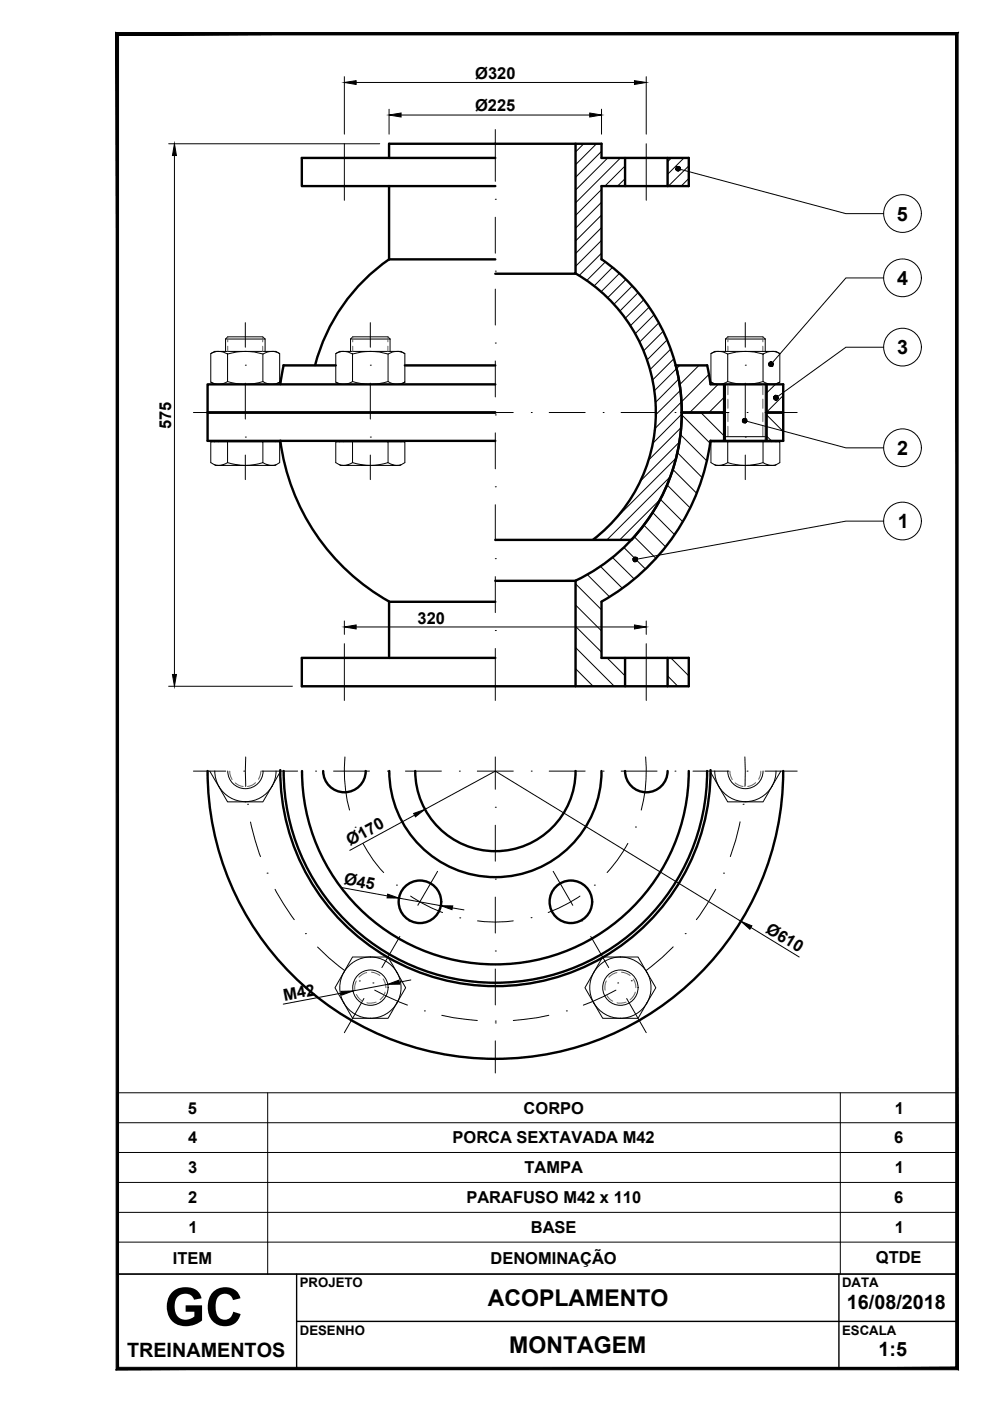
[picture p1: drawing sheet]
<svg xmlns="http://www.w3.org/2000/svg" width="210mm" height="297mm" viewBox="0 0 210 297" stroke-linecap="round" stroke-linejoin="round" font-family="sans-serif">
<!-- layer: Hachura -->
<g fill="none" stroke="#000" stroke-width=".21">
<path d="M123.8 30.5l-1.8 1.7M126.5 30.5l-4.5 4.4M127.5 32.1l-5.5 5.5M128.8 33.5l-6.8 6.8M131.6 33.5l-9.6 9.5M132.5 35.2l-4.2 4.3M132.5 37.9l-1.6 1.6M142.4 33.5l-.9 .8M145 33.5l-3.5 3.5M146 35.2l-4.3 4.3M146 37.8l-1.6 1.7M127.5 40.2l-5.5 5.5"/>
<path d="M127.5 42.9l-5.5 5.5M127.5 45.6l-5.5 5.5M127.5 48.3l-5.5 5.5M127.5 51l-5.5 5.5M127.5 53.7l-4.7 4.8M128.3 55.6l-3.9 3.9M129.8 56.7l-3.9 4M131.3 58l-3.9 3.9M132.7 59.3l-3.9 3.9M134 60.7l-3.9 3.9M135.3 62.1l-3.9 3.9M136.5 63.6l-4 3.9"/>
<path d="M137.6 65.2l-4 3.9M138.7 66.8l-4.1 4M139.6 68.5l-4 4.1M140.6 70.3l-4.2 4.1M141.4 72.1l-4.3 4.3M142.2 74l-4.4 4.4M142.9 76.1l-4.6 4.5M144.1 77.5l-5.4 5.4M148.2 77.5l-4.1 4.1M150.3 79.4l-11.4 11.4M142.6 99.5l5.1 5.1M143.3 97.2l-12.6 12.6"/>
<path d="M143.6 96l5.3 5.3M143.9 80.4l-4.9 4.9M144 93.7l-8.3 8.3M144.3 82.8l-5.3 5.2M144.3 92.1l5.6 5.6M144.4 90.7l-6.9 6.9M144.5 87.9l6.1 6.1M144.5 87.8l-6.1 6.2M148.6 87.5l4.9 4.9M152.3 81.5l-6.1 6M153.1 87.5l.4 .4M153.5 84.2l-3.2 3.3"/>
<path d="M162.5 92.5l1.1 1M162.5 88l3.6 3.5M164.4 81.5l-1.9 1.8M166.1 83.9l-3.6 3.5M127.3 113.2l-1.3 1.3M129.9 118.2l4.6 4.6M132.3 116.1l4.6 4.6M134.5 113.8l4.6 4.6M136.5 111.3l4.6 4.7M138.4 108.7l4.6 4.7M141.4 102.8l4.9 4.9M142.1 101l-13.4 13.5"/>
<path d="M144.8 110.6l-4.8-4.8-8.6 8.7M122 137.3l8.2 8.2M122 132.8l5.5 5.5M122 128.3l5.5 5.5M122 123.8l5.5 5.5M124.5 121.8l4.8 4.8M127.3 120.1l4.7 4.7M128.7 139.5l3.8 3.8M142.2 139.5l3.8 3.8M122 141.8l3.8 3.7M141.5 143.3l2.2 2.2"/>
</g>
<!-- layer: Contorno -->
<g fill="none" stroke="#000" stroke-width=".51">
<path d="M82.5 33.5v-3h45v3h18.5v6h-18.5v15.5a39.5 39.5 0 0 1 6.4 59.5M82.5 39.5v15.5h22.5M105 33.5h-41v6h41M122 30.5v27.5h-17M132.5 33.5v6M141.5 33.5v6M82.5 55a39.5 39.5 0 0 0-15.7 22.4M122 58a34 34 0 0 1 3.7 56.5M60.1 77.5h11.1M60.1 77.4l-.7 4M85.8 77.5h19.2M143.2 77.5h6.7"/>
<path d="M143.3 77.4a39.5 39.5 0 0 1-21.3 45.7M149.9 77.4l.7 4M44 87.5h61M44 87.5v6h61M59.4 93.4a46 46 0 0 0 23.1 34.2M105 81.5h-61v6M144.5 87.5h9M150.7 81.5h15.4v12l-15.5-.1a46 46 0 0 1-23.1 34.2M153.5 81.5v12M162.5 87.5h3.6M162.5 81.5v12M105 114.5h28.8"/>
<path d="M105 123.1h17M105 127.6h-22.5v11.9M122 123.1v22.4M127.5 127.6v11.9h18.5v6h-82v-6h41M132.5 139.5v6M141.5 139.5v6M44 163.5a61 61 0 0 0 61 61 61 61 0 0 0 61.1-61M59.4 163.3a45.6 45.6 0 0 0 45.6 45.8 45.6 45.6 0 0 0 45.6-45.8M60.1 163.5a44.9 44.9 0 0 0 44.9 44.9 44.9 44.9 0 0 0 44.9-44.9M64 163.5a41 41 0 0 0 41 41 41 41 0 0 0 41-41M68.5 163.5a4.5 4.5 0 0 0 4.5 4.5 4.5 4.5 0 0 0 4.5-4.5M82.5 163.5a22.5 22.5 0 0 0 22.5 22.5 22.5 22.5 0 0 0 22.5-22.5"/>
<path d="M88 163.5a17 17 0 0 0 17 17 17 17 0 0 0 17-17M132.5 163.5a4.5 4.5 0 0 0 4.5 4.5 4.5 4.5 0 0 0 4.5-4.5"/>
<circle cx="89" cy="191.2" r="4.5"/>
<circle cx="121" cy="191.2" r="4.5"/>
</g>
<!-- layer: Linha de Centro -->
<g fill="none" stroke="#000" stroke-width=".21">
<path d="M73 30.5v12M105 27.5v10.9M137 30.5v12M105 42.2h.1M105 57.5h.1M105 46.1v7.6M52 77.4h.1M52 68.4v5.2M78.5 77.4h.1M78.5 68.4v5.2M105 72.7h.1M105 61.3v7.6"/>
<path d="M105 76.5v7.7M158 77.4h.1M158 68.4v5.2M41 87.5h6.9M51.7 87.5h.1M52 92.7h.1M52 81.2v7.7M52 96.5v5.2M55.5 87.5h7.6M66.9 87.5h.1M70.7 87.5h7.6M78.5 92.7h.1"/>
<path d="M78.5 81.2v7.7M78.5 96.5v5.2M82.2 87.5h.1M86 87.5h7.6M97.4 87.5h.1M101.2 87.5h7.6M105 88h.1M105 91.8v7.6M112.6 87.5h.1M116.4 87.5h7.7M127.9 87.5h.1M131.7 87.5h7.6"/>
<path d="M143.1 87.5h.1M146.9 87.5h7.6M158 92.7h.1M158 81.2v7.7M158 96.5v5.2M158.4 87.5h.1M162.2 87.5h6.8M105 103.2h.1M105 118.4h.1M105 107v7.6M73 136.5v12M105 133.7h.1"/>
<path d="M105 122.3v7.6M105 137.5v11M137 136.5v12M41 163.5h6.9M51.7 163.5h.1M52.1 160.5v6.3M52.5 170.5h.1M53.1 174.3l1 3.8 1.1 3.5M55.5 163.5h7.6M66.9 163.5h.1M70.7 163.5h7.6M73.1 160.5a32.1 32.1 0 0 0 1 11.2"/>
<path d="M75.3 175.4h.1M76.9 178.8a26.5 26.5 0 0 0 4.5 6.2M82.2 163.5h.1M86 163.5h7.6M97.4 163.5h.1M101.2 163.5h7.6M105 171.2h.1M105 160.5v6.8M105 175v7.6M112.6 163.5h.1M116.4 163.5h7.7M127.9 163.5h.1"/>
<path d="M131.7 163.5h7.6M133.1 178.8a30.3 30.3 0 0 1-4.4 6.2M134.7 175.3h.1M136.9 160.5a33.2 33.2 0 0 1-.9 11.2M143.1 163.5h.1M146.9 163.5h7.6M156.9 174.2a46 46 0 0 1-2.1 7.4M157.6 170.5h.1M157.9 160.5v6.2M158.4 163.5h.1M162.2 163.5h6.8M56.6 185.1h.1"/>
<path d="M58.3 188.6l1.8 3.1 2.3 3.3M64.8 198h.1M84.1 187.7h.1M84.8 198.5l-3.8 6.6M86.7 195.2h.1M87.1 190a31.1 31.1 0 0 0 6.7 3.5M92.8 184.7l-4.2 7.2M97.5 194.6h.1M101.2 195.2a28.4 28.4 0 0 0 7.6 0M105 186.4h.1M105 190.2v7.6M112.6 194.6h.1"/>
<path d="M117.3 184.7l4.1 7.2M123 190a31.9 31.9 0 0 1-6.8 3.5M123.3 195.2h.1M125.3 198.5l3.8 6.6M126 187.7h.1M145.3 198h.1M151.8 188.6l-1.9 3.1-2.3 3.3M153.4 185.1h.1M67.3 200.8a42.1 42.1 0 0 0 5.8 5M76.2 208h.1M77.2 211.7l-4.2 7.2M79.1 208.4h.1"/>
<path d="M79.4 209.9l2.6 1.3 4.4 1.9M90 214.3h.1M93.7 215.3l2.4 .5 5.1 .6M105 216.5h.1M105 201.6h.1M105 216.9h.1M105 205.4v7.7M116.4 215.3l-2.5 .5-5.1 .6M120.1 214.3h.1M130.6 209.9l-2.6 1.3-4.3 1.9M131 208.4h.1M132.9 211.7l4.1 7.2"/>
<path d="M133.8 207.9h.1M142.7 200.7a45.1 45.1 0 0 1-5.7 5.1M105 220.7v6.8"/>
</g>
<!-- layer: Contorno -->
<g fill="none" stroke="#000" stroke-width=".21">
<path d="M44.7 75l.8-.5h6.5l-1.9 .1-1.9 .5a3.4 3.4 0 0 0-3.5-.1v6a3.3 3.3 0 0 0 3.5-.1v-5.8M47.8 71.9l.5-.5h7.4l.5 .5M47.8 71.9h8.4M47.8 71.9v2.6M55.7 75.1a3.4 3.4 0 0 1 3.6-.1v6a3.3 3.3 0 0 1-3.6-.1zM56.2 71.9v2.6M59.3 75l-.8-.5h-6.5l1.9 .1 1.8 .5M71.2 75l.8-.5h6.5l-1.9 .1-1.9 .5a3.4 3.4 0 0 0-3.5-.1v6a3.3 3.3 0 0 0 3.5-.1v-5.8M74.3 71.9l.5-.5h7.4l.5 .5M74.3 71.9h8.4M74.3 71.9v2.6M82.3 75.1a3.4 3.4 0 0 1 3.5-.1v6a3.3 3.3 0 0 1-3.5-.1z"/>
<path d="M82.7 71.9v2.6M85.8 75l-.8-.5h-6.5l1.9 .1 1.9 .5M150.7 75a3.4 3.4 0 0 1 3.6 .1v5.8a3.3 3.3 0 0 1-3.6 .1zM150.7 75l.8-.5h6.5l-1.9 .1-1.8 .5M153.8 71.9l.5-.5h7.4l.5 .5M153.8 71.9h8.4M153.8 71.9v2.6M162.2 71.9v2.6M165.3 75l-.8-.5h-6.5l1.9 .1 1.9 .5a3.4 3.4 0 0 1 3.5-.1v6a3.3 3.3 0 0 1-3.5-.1v-5.8M44.7 81l.8 .5M45.5 93.5v.2M46.4 98.7l.9-.2 .9-.4 1.9 .4 1.9 .2z"/>
<path d="M48.2 93.7h7.5v4.4l-1.8 .4-1.9 .2M48.2 93.7h-3.5v4.4l1 .6h.7l-.9-.2M48.2 80.9a12.1 12.1 0 0 0 7.5 0M48.2 93.7v4.4M55.7 98.1l1 .4 .9 .2h-5.6M55.7 93.7h3.6v4.4l-1 .6h-.7l1-.2M58.5 93.5v.2M59.3 81l-.8 .5M71.2 81l.8 .5M72 93.5v.2M72.9 98.7l.9-.2 .9-.4 1.9 .4 1.9 .2zM74.7 93.7h7.6v4.4l-1.9 .4-1.9 .2"/>
<path d="M74.7 93.7h-3.5v4.4l1 .6h.7l-.9-.2M74.7 80.9a12.3 12.3 0 0 0 7.6 0M74.7 93.7v4.4M82.3 98.1l.9 .4 .9 .2h-5.6M82.3 93.7h3.5v4.4l-1 .6h-.7l1-.2M85 93.5v.2M85.8 81l-.8 .5M150.7 81l.8 .5h13l.8-.5M151.5 93.7v-.2h13v.2M153.8 81.5v12M153.8 92.6h8.4M154.3 98.1l-.9 .4-1 .2h5.6"/>
<path d="M154.3 93.7h-3.6v4.4l1.1 .6h.6l-.9-.2M154.3 80.9a12.1 12.1 0 0 0 7.5 0M158 98.7l1.9-.2 1.9-.4 .9 .4 .9 .2zM161.8 93.7h-7.5v4.4l1.8 .4 1.9 .2M161.8 93.7h3.5v4.4l-1 .6h-.7l1-.2M161.8 93.7v4.4M162.2 81.5v12M44.5 163.5l3.7 6.5h7.5l3.7-6.3M45.5 163.5a6.5 6.5 0 0 0 6.5 6.5 6.5 6.5 0 0 0 6.5-6.5M48.3 163.5a3.7 3.7 0 0 0 3.7 3.7 3.7 3.7 0 0 0 3.8-3.7M151.5 163.5a6.5 6.5 0 0 0 6.5 6.5 6.5 6.5 0 0 0 6.5-6.5M154.3 163.5a3.7 3.7 0 0 0 3.7 3.7 3.7 3.7 0 0 0 3.8-3.7"/>
<path d="M165.6 163.5l-3.8 6.5h-7.5l-3.6-6.3M72.9 206.2l-1.9 3.2 1.9 3.2M72.9 206.2a6.5 6.5 0 0 0 0 6.5M72.9 206.2a6.5 6.5 0 0 1 9.8-1.8 6.5 6.5 0 0 1 0 10 6.5 6.5 0 0 1-9.8-1.7M82 202.9h-7.3l-1.8 3.3M82.4 203.1l3.6 6.3-3.7 6.5h-7.6l-1.8-3.3M125.9 206.2l-1.9 3.2 1.9 3.2M125.9 206.2a6.5 6.5 0 0 1 9.8-1.8 6.5 6.5 0 0 1 0 10 6.5 6.5 0 0 1-9.8-1.7M125.9 206.2a6.5 6.5 0 0 0 0 6.5M127.7 203.1l-1.8 3.1M128 202.9h7.3l3.8 6.5-3.8 6.5h-7.5l-1.9-3.3"/>
<circle cx="78.5" cy="209.4" r="3.7"/>
<circle cx="131.5" cy="209.4" r="3.7"/>
</g>
<g fill="none" stroke="#636466" stroke-width=".21">
<path d="M48.3 71.4v1.1M48.3 73.4v1.1M55.7 71.4v1.1M55.7 73.4v1.1M74.8 71.4v1.1M74.8 73.4v1.1M82.2 71.4v1.1M82.2 73.4v1.1M154.3 71.4v1.1M154.3 73.4v1.1M161.7 71.4v1.1M161.7 73.4v1.1"/>
<path d="M154.3 81.5v2.2M154.3 84.6v2M154.3 87.5v1.9M154.3 90.4v2.2M161.7 81.5v2.2M161.7 84.6v2M161.7 87.5v1.9M161.7 90.4v2.2M48.7 163.5l.1 .6 .4 1.2M49.9 166l.6 .5 1 .3M54.2 165.9a2.66 2.66 0 0 1-1.7 .9M55.3 163.5l-.5 1.7"/>
<path d="M154.8 163.5v.6l.5 1.2M155.9 166l.7 .5 1 .3M160.2 165.9l-.7 .6-1 .3M161.3 163.5v.6l-.4 1.1M75.6 208a2.88 2.88 0 0 0-.3 1.9M75.6 210.9l.8 1 .5 .4M77.8 206.2a2.95 2.95 0 0 0-1.7 1M78.8 206.1l1.1 .3 .6 .4M79.7 212.5l-1 .2-.9-.1M81.2 207.6l.6 1.2v.6M81.6 210.4a2.62 2.62 0 0 1-1 1.6M128.6 208l-.3 1.1v.8"/>
<path d="M128.6 210.9a2.57 2.57 0 0 0 1.3 1.4M130.8 206.2a2.88 2.88 0 0 0-1.7 1M131.8 206.1l1.1 .3 .7 .4M132.7 212.5l-1 .2-.9-.1M134.3 207.6l.3 .6 .2 1.2M134.7 210.4a2.97 2.97 0 0 1-1.1 1.6"/>
</g>
<!-- layer: cotas -->
<g fill="none" stroke="#000" stroke-width=".21">
<path d="M73 16.3v12.1M75.5 17.5h59M137 16.3v12.1M35.8 30.5h44.7M37 33v110M82.5 23.2v5.2M85 24.4h40M127.5 23.2v5.2M143.7 35.8l35.7 9.5h8M187.4 58.9h-8l-15.9 18.3M187.4 73.6h-8l-14.9 10.7M157.9 89.2l21.5 5.8h8"/>
<path d="M187.4 110.5h-8l-44.7 8.1M73 131.7v2.8M75.5 132.9h59M137 131.7v2.8M35.8 145.5h26.2M87.9 172.8l-13.7 7.5M90.1 171.6l14.9-8.1 52.1 31.8M72.2 188.1l9.9 1.8M84.6 190.4l8.9 1.6M95.9 192.5l2.5 .4M159.2 196.6l10.2 6.3M72.4 210.6l-12.3 2.3"/>
<path d="M82.2 208.7l-7.4 1.4M87.1 207.8l-2.4 .4M24.9 231.7h178v38.4h-178zM24.9 238h178M56.8 231.7v38.4M178.2 231.7v38.4M24.9 257h178M24.9 250.7h178M24.9 244.3h178M24.9 263.4h178"/>
<circle cx="191.4" cy="45.3" r="4"/>
<circle cx="191.4" cy="58.9" r="4"/>
<circle cx="191.4" cy="73.6" r="4"/>
<circle cx="191.4" cy="94.9" r="4"/>
<circle cx="191.4" cy="110.5" r="4"/>
</g>
<g fill="#000" stroke="#000" stroke-width=".21">
<path d="M73 17.5l2.5-.4v.8zM134.5 17.1l2.5 .4-2.5 .4zM37 30.5l.4 2.5h-.8zM82.5 24.4l2.5-.4v.8zM125 24l2.5 .4-2.5 .4zM73 132.9l2.5-.4v.9zM134.5 132.5l2.5 .4-2.5 .5zM36.6 143h.8l-.4 2.5zM87.7 172.5l2.4-.9-2 1.6zM82.2 189.6l2.4 .8h-2.5zM93.5 192l2.5 .1-.2 .8zM157.1 195.3l2.3 1-.4 .7z"/>
<path d="M72.3 210.2l2.5-.1-2.3 .9zM82.2 208.7l2.4-.9 .1 .9z"/>
<path d="M143.3 35.6v.3l.4-.1zM143.3 35.9l.4-.1-.3 .3zM143.7 35.8l-.3 .3 .2 .1z"/>
<path d="M143.7 35.8l-.1 .4h.3zM143.7 35.8l.4 .3-.2 .1zM143.7 35.8l.4 .3 .2-.2z"/>
<path d="M143.6 35.3l.1 .5 .2-.5zM143.4 35.4l.2-.1 .1 .5zM143.4 35.4l-.1 .2 .4 .2z"/>
<path d="M143.7 35.8l.6 .1v-.3zM143.7 35.8l.4-.4 .2 .2zM143.9 35.3l-.2 .5 .4-.4z"/>
<path d="M163.1 76.9l-.1 .2 .5 .1zM163 77.1l.5 .1-.5 .2zM163 77.4l.1 .2 .4-.4z"/>
<path d="M163.5 77.2l-.4 .4 .3 .1zM163.5 77.2l.1 .5h-.2zM163.5 77.2l.1 .5 .3-.1z"/>
<path d="M163.6 76.7l-.1 .5 .3-.4zM163.3 76.8l.3-.1-.1 .5zM163.1 76.9l.4 .3-.2-.4z"/>
<path d="M163.5 77.2l.4 .4v-.3zM163.5 77.2l.4-.2v.3zM163.8 76.8l-.3 .4 .4-.2z"/>
<path d="M157.4 89.1v.2l.5-.1zM157.4 89.3l.5-.1-.3 .3zM157.9 89.2l-.3 .3 .2 .2z"/>
<path d="M157.9 89.2l-.1 .5h.2zM157.9 89.2l.3 .3-.2 .2zM157.9 89.2l.3 .3 .2-.2z"/>
<path d="M157.8 88.7l.1 .5 .1-.5zM157.6 88.9l.2-.2 .1 .5zM157.6 88.9l-.2 .2 .5 .1z"/>
<path d="M157.9 89.2l.5 .1v-.2zM158.2 88.9l.2 .2-.5 .1zM158 88.7l-.1 .5 .3-.3z"/>
<path d="M164.1 84.6l.2 .2 .2-.5zM164.5 84.3l.1 .5h-.3zM164.5 84.3l.1 .5h.2z"/>
<path d="M164.2 83.9l-.1 .2 .4 .2zM164.1 84.1l.4 .2-.5 .1zM164 84.4l.1 .2 .4-.3z"/>
<path d="M164.5 84.3l.3 .5 .2-.3zM164.5 84.3h.5v.2zM164.5 84.3h.5l-.1-.3z"/>
<path d="M164.7 83.9l-.2 .4 .4-.3zM164.5 83.8l.2 .1-.2 .4zM164.2 83.9l.3 .4v-.5z"/>
<path d="M134.2 118.7l.1 .2 .4-.3zM134.3 118.9l.4-.3-.2 .5zM134.7 118.6l-.2 .5h.3z"/>
<path d="M134.4 118.2l.3 .4-.1-.5zM134.4 118.2l.3 .4-.5-.2zM134.2 118.4v.3l.5-.1z"/>
<path d="M134.7 118.6l.1 .5 .2-.1zM134.7 118.6l.5 .2-.2 .2zM134.7 118.6l.5 .2v-.3z"/>
<path d="M134.7 118.6l.5-.1-.1-.2zM134.9 118.2l.2 .1-.4 .3zM134.6 118.1l.1 .5 .2-.4z"/>
</g>
<!-- layer: 0 -->
<path d="M24.9 7.2h178v283h-178z" fill="none" stroke="#000" stroke-width=".21"/>
<!-- layer: formato -->
<path d="M202.6 7.4v282.5l.5 .5zM202.6 7.4l.5-.5v283.5zM25.1 7.4h177.5l.5-.5zM24.6 6.9h178.5l-178 .5zM24.6 6.9l.5 283v-282.5zM24.6 6.9l.5 283-.5 .5zM24.6 290.4l178-.5h-177.5zM24.6 290.4l178-.5 .5 .5z" fill="#000" stroke="#000" stroke-width=".21"/>
<path d="M24.9 270.1h178M62.9 270.1v20.1M177.9 270.1v20.1M62.9 280.2h140" fill="none" stroke="#000" stroke-width=".3"/>
<text font-size="11.2" x="34.8" y="281.1">GC</text>
<g font-size="4.9">
<text x="103.4" y="276.9">ACOPLAMENTO</text>
<text x="108" y="286.9">MONTAGEM</text>
</g>
<g font-size="4.2">
<text x="190.1" y="46.8">5</text>
<text x="190.2" y="60.4">4</text>
<text x="190.2" y="75.1">3</text>
<text x="190.2" y="96.4">2</text>
<text x="190.4" y="112">1</text>
<text x="179.6" y="277.5">16/08/2018</text>
<text x="27" y="287.7">TREINAMENTOS</text>
<text x="186.3" y="287.5">1:5</text>
</g>
<g font-size="3.5">
<text x="100.8" y="16.7">Ø320</text>
<text x="100.7" y="23.6">Ø225</text>
<text x="36.3" y="90.9" transform="rotate(-90 36.3 90.9)">575</text>
<text x="88.5" y="132.2">320</text>
<text x="74.2" y="179.4" transform="rotate(-29 74.2 179.4)">Ø170</text>
<text x="72.8" y="187.5" transform="rotate(10 72.8 187.5)">Ø45</text>
<text x="162.2" y="197.6" transform="rotate(31 162.2 197.6)">Ø610</text>
<text x="60.3" y="212.2" transform="rotate(-11 60.3 212.2)">M42</text>
<text x="39.8" y="236.1">5</text>
<text x="111" y="236.1">CORPO</text>
<text x="189.7" y="236.1">1</text>
<text x="39.9" y="242.4">4</text>
<text x="96" y="242.4">PORCA SEXTAVADA M42</text>
<text x="189.6" y="242.4">6</text>
<text x="39.9" y="248.8">3</text>
<text x="111.2" y="248.8">TAMPA</text>
<text x="189.7" y="248.8">1</text>
<text x="39.9" y="255.1">2</text>
<text x="98.9" y="255.1">PARAFUSO M42 x 110</text>
<text x="189.6" y="255.1">6</text>
<text x="40" y="261.5">1</text>
<text x="112.6" y="261.5">BASE</text>
<text x="189.7" y="261.5">1</text>
<text x="36.6" y="268">ITEM</text>
<text x="104" y="267.9">DENOMINAÇÃO</text>
<text x="185.7" y="267.9">QTDE</text>
</g>
<g font-size="2.8">
<text x="63.6" y="273">PROJETO</text>
<text x="178.5" y="272.9">DATA</text>
<text x="63.6" y="283">DESENHO</text>
<text x="178.5" y="283">ESCALA</text>
</g>
</svg>
